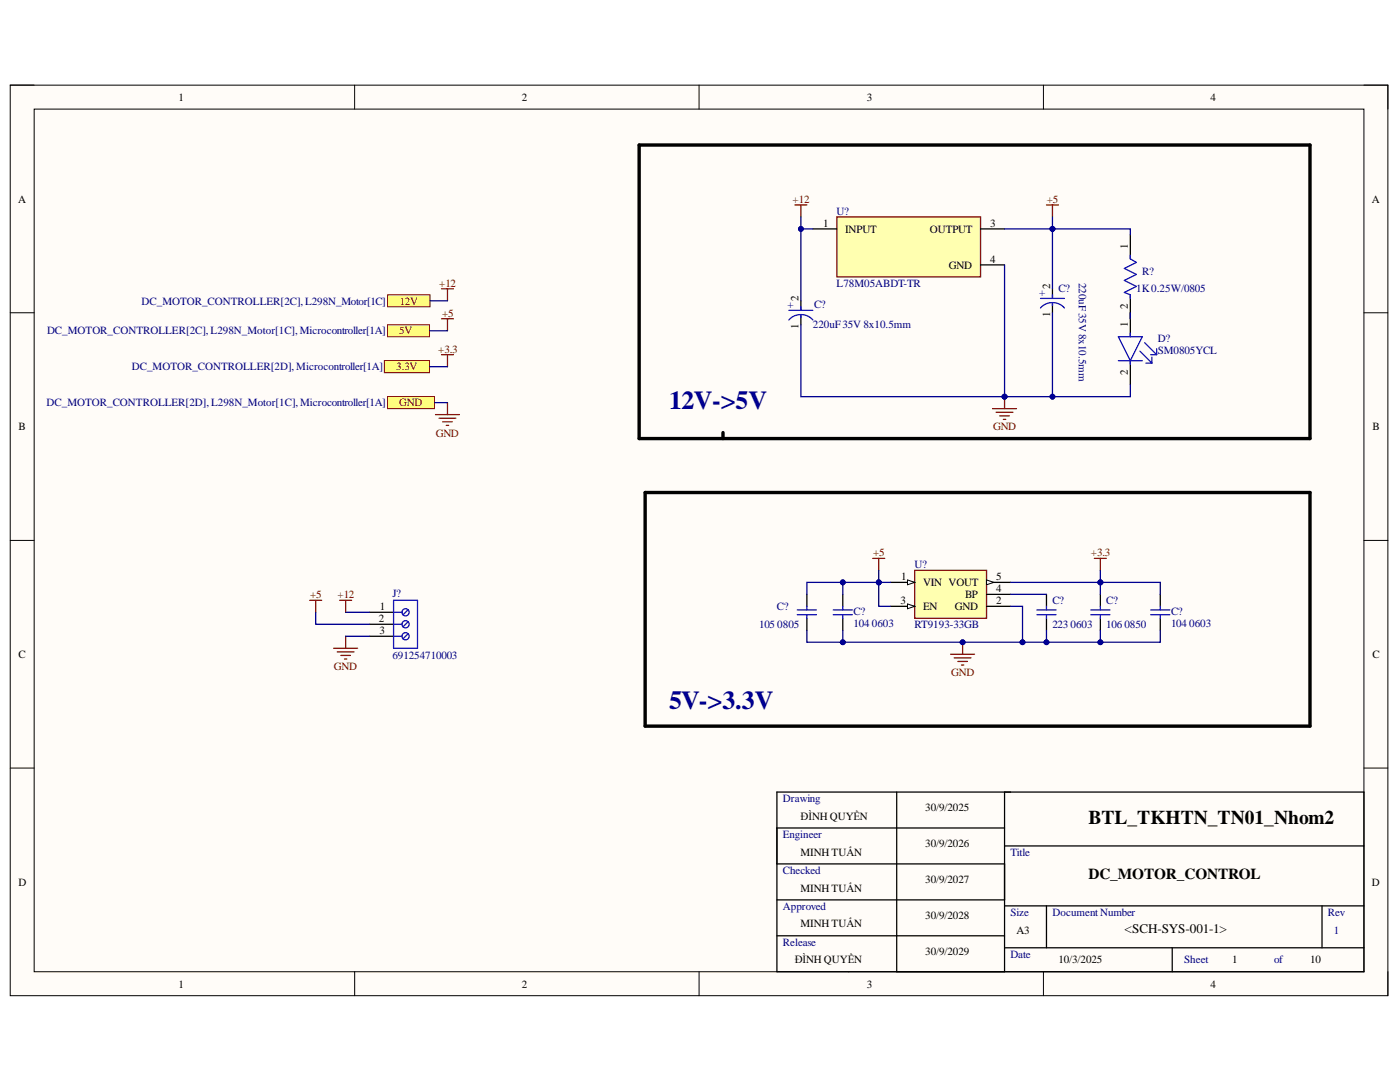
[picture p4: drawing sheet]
<svg xmlns="http://www.w3.org/2000/svg" width="279mm" height="216mm" viewBox="0 0 279 216" stroke-linecap="round" stroke-linejoin="round" font-family="sans-serif">
<path d="M2 17h275v181.7h-275z" fill-rule="evenodd" fill="#fffcf8"/>
<path d="M2 17h275v181.7h-275z" fill="none" stroke="#000" stroke-width=".2"/>
<path d="M6.8 21.8h265.4v172.1h-265.4z" fill-rule="evenodd" fill="#fffcf8"/>
<g fill="none" stroke="#000" stroke-width=".2">
<path d="M2 17h4.8M70.8 17v4.8M139.5 17v4.8M208.2 17v4.8M272.2 17h4.8v4.8M6.8 21.8h265.4v172.1h-265.4zM2 62.4h4.8M272.2 62.4h4.8M2 107.8h4.8M272.2 107.8h4.8M2 153.3h4.8M272.2 153.3h4.8"/>
<path d="M70.8 193.9v4.8M139.5 193.9v4.8M208.2 193.9v4.8M277 193.9v4.8"/>
</g>
<path d="M167 43.3h28.7v11.9h-28.7z" fill-rule="evenodd" fill="#ffffb0"/>
<path d="M158.6 40.9h2.4M159.8 40.9v2.4M167 43.3h28.7v11.9h-28.7zM200.5 79.1v2.4M198.1 81.5h4.8M198.8 82.3h3.4M199.5 83h1.9M200.2 83.7h.5" fill="none" stroke="#800000" stroke-width=".25"/>
<path d="M162.2 45.7h4.8M195.7 45.7h4.8M195.7 52.9h4.8" fill="none" stroke="#000" stroke-width=".25"/>
<circle cx="200.5" cy="79.1" r=".48" fill="#000080"/>
<circle cx="200.5" cy="79.1" r=".48" fill="none" stroke="#000080" stroke-width=".2"/>
<path d="M210 57.6v1.9M225.6 46.9v4.7M159.8 60v1.9M159.8 62.9v1.9M210 60.5v1.9M225.6 62.4v4.8M225.6 72v4.8M73.8 122.2h4.7M73.8 124.6h4.7M73.8 127h4.7" fill="none" stroke="#000" stroke-width=".25"/>
<g fill="none" stroke="#00f" stroke-width=".25">
<path d="M207.6 59.5h4.8M210 58.8v.7M225.6 50.9v.7l1.2 .8-2.4 1.2 2.4 1.2-2.4 1.2 2.4 1.2M157.4 63.8a3.2 3.2 0 0 1 4.8 0M157.4 61.9h4.8M159.8 61.2v.7M159.8 62.9v.5M207.6 61.5a3.2 3.2 0 0 1 4.8 0M210 60.5v.5M223.2 67.2h4.8l-2.4 4.8zM223.2 72h4.8M225.6 66.5v.7"/>
<path d="M225.6 72v.7M227.5 70.1l2.4 2.4M228.4 68.4l2.4 2.4M228.7 72.5h1.2M229.6 70.8h1.2M229.9 71.3v1.2M230.8 69.6v1.2M78.5 119.8h4.8v9.6h-4.8zM78.5 122.2h1.7M78.5 124.6h1.7M78.5 127h1.7M81.4 121.7l-1 1"/>
<path d="M81.4 124.1l-1 1M81.4 126.5l-1 1"/>
<circle cx="80.9" cy="124.6" r=".72"/>
<circle cx="80.9" cy="127" r=".72"/>
<circle cx="80.9" cy="122.2" r=".72"/>
</g>
<path d="M208.8 40.9h2.4M210 40.9v2.4" fill="none" stroke="#800000" stroke-width=".25"/>
<path d="M77.3 58.8h8.5v2.4h-8.5z" fill-rule="evenodd" fill="#ffff80"/>
<path d="M77.3 58.8h8.5v2.4h-8.5z" fill="none" stroke="#800000" stroke-width=".2"/>
<path d="M77.3 64.8h8.4v2.4h-8.4z" fill-rule="evenodd" fill="#ffff80"/>
<path d="M77.3 64.8h8.4v2.4h-8.4z" fill="none" stroke="#800000" stroke-width=".2"/>
<path d="M77.3 79.1h9.4v2.4h-9.4z" fill-rule="evenodd" fill="#ffff80"/>
<path d="M77.3 79.1h9.4v2.4h-9.4z" fill="none" stroke="#800000" stroke-width=".2"/>
<g fill="none" stroke="#800000" stroke-width=".25">
<path d="M88.1 57.6h2.4M89.3 57.6v2.4M88.1 63.6h2.4M89.3 63.6v2.4M86.9 82.7h4.8M87.6 83.4h3.4M88.3 84.2h2M89.1 84.9h.4M89.3 80.3v2.4M61.8 119.8h2.4M63 119.8v2.4M67.8 119.8h2.4"/>
<path d="M69 119.8v2.4M66.6 129.4h4.8M67.3 130.1h3.4M68 130.8h1.9M68.7 131.5h.5M69 127v2.4"/>
</g>
<path d="M76.7 72h9v2.4h-9z" fill-rule="evenodd" fill="#ffff80"/>
<path d="M76.7 72h9v2.4h-9z" fill="none" stroke="#800000" stroke-width=".2"/>
<path d="M88.1 70.8h2.4M89.3 70.8v2.4" fill="none" stroke="#800000" stroke-width=".25"/>
<path d="M182.5 113.8h14.4v9.6h-14.4z" fill-rule="evenodd" fill="#ffffb0"/>
<path d="M182.5 113.8h14.4v9.6h-14.4z" fill="none" stroke="#800000" stroke-width=".25"/>
<path d="M177.8 116.2h4.7" fill="none" stroke="#000" stroke-width=".25"/>
<path d="M181.1 115.7l1.4 .5-1.4 .5z" fill="#f8fcff"/>
<path d="M181.1 115.7l1.4 .5-1.4 .5z" fill="none" stroke="#000" stroke-width=".2"/>
<path d="M177.8 121h4.7" fill="none" stroke="#000" stroke-width=".25"/>
<path d="M181.1 120.5l1.4 .5-1.4 .5z" fill="#f8fcff"/>
<path d="M181.1 120.5l1.4 .5-1.4 .5z" fill="none" stroke="#000" stroke-width=".2"/>
<path d="M196.9 116.2h4.8" fill="none" stroke="#000" stroke-width=".25"/>
<path d="M196.9 115.7l1.4 .5-1.4 .5z" fill="#f8fcff"/>
<path d="M196.9 115.7l1.4 .5-1.4 .5z" fill="none" stroke="#000" stroke-width=".2"/>
<path d="M196.9 118.6h4.8M196.9 121h4.8" fill="none" stroke="#000" stroke-width=".25"/>
<path d="M174.2 111.4h2.4M175.4 111.4v2.4M189.7 130.5h4.8M190.4 131.3h3.4M191.2 132h1.9M191.9 132.7h.5M192.1 128.2v2.3" fill="none" stroke="#800000" stroke-width=".25"/>
<circle cx="192.1" cy="128.2" r=".48" fill="#000080"/>
<circle cx="192.1" cy="128.2" r=".48" fill="none" stroke="#000080" stroke-width=".2"/>
<g fill="none" stroke="#000" stroke-width=".25">
<path d="M161 118.6v2.4M168.2 118.6v2.4M208.8 118.6v2.4M219.6 118.6v2.4M231.6 118.6v2.4M161 123.4v2.4M168.2 123.4v2.4M208.8 123.4v2.4M219.6 123.4v2.4M231.6 123.4v2.4M155 158h117.2v35.9h-117.2zM179 158v35.9"/>
<path d="M200.5 158v35.9M155 179.6h45.5M155 172.4h45.5M155 165.2h45.5M200.5 168.8h71.7M155 186.7h45.5M200.5 189.1h71.7M200.5 180.8h71.7M208.8 180.8v8.3M233.9 189.1v4.8M263.8 180.8v8.3"/>
</g>
<g fill="none" stroke="#00f" stroke-width=".25">
<path d="M159.1 121.7h3.8M159.1 122.7h3.8M161 121v.7M161 122.7v.7M166.3 121.7h3.8M166.3 122.7h3.8M168.2 121v.7M168.2 122.7v.7M206.9 121.7h3.9M206.9 122.7h3.9M208.8 121v.7M208.8 122.7v.7"/>
<path d="M217.7 121.7h3.8M217.7 122.7h3.8M219.6 121v.7M219.6 122.7v.7M229.6 121.7h3.9M229.6 122.7h3.9M231.6 121v.7M231.6 122.7v.7"/>
</g>
<path d="M218.4 111.4h2.4M219.6 111.4v2.4" fill="none" stroke="#800000" stroke-width=".25"/>
<path d="M127.6 28.9h133.8v58.6h-133.8zM128.8 98.3h132.6v46.6h-132.6zM144.3 86.3v1.2" fill="none" stroke="#000" stroke-width=".68"/>
<path d="M159.8 43.3v2.4h2.4" fill="none" stroke="#000080" stroke-width=".25"/>
<circle cx="159.8" cy="45.7" r=".48" fill="#000080"/>
<circle cx="159.8" cy="45.7" r=".48" fill="none" stroke="#000080" stroke-width=".2"/>
<path d="M210 43.3v2.4h-9.5" fill="none" stroke="#000080" stroke-width=".25"/>
<circle cx="210" cy="45.7" r=".48" fill="#000080"/>
<circle cx="210" cy="45.7" r=".48" fill="none" stroke="#000080" stroke-width=".2"/>
<path d="M159.8 45.7v14.3" fill="none" stroke="#000080" stroke-width=".25"/>
<circle cx="159.8" cy="45.7" r=".48" fill="#000080"/>
<circle cx="159.8" cy="45.7" r=".48" fill="none" stroke="#000080" stroke-width=".2"/>
<path d="M210 45.7v11.9" fill="none" stroke="#000080" stroke-width=".25"/>
<circle cx="210" cy="45.7" r=".48" fill="#000080"/>
<circle cx="210" cy="45.7" r=".48" fill="none" stroke="#000080" stroke-width=".2"/>
<path d="M210 62.4v16.7h-50.2v-14.3" fill="none" stroke="#000080" stroke-width=".25"/>
<circle cx="200.5" cy="79.1" r=".48" fill="#000080"/>
<circle cx="200.5" cy="79.1" r=".48" fill="none" stroke="#000080" stroke-width=".2"/>
<circle cx="210" cy="79.1" r=".48" fill="#000080"/>
<circle cx="210" cy="79.1" r=".48" fill="none" stroke="#000080" stroke-width=".2"/>
<path d="M225.6 76.8v2.3h-15.6" fill="none" stroke="#000080" stroke-width=".25"/>
<circle cx="210" cy="79.1" r=".48" fill="#000080"/>
<circle cx="210" cy="79.1" r=".48" fill="none" stroke="#000080" stroke-width=".2"/>
<path d="M210 45.7h15.6v1.2" fill="none" stroke="#000080" stroke-width=".25"/>
<circle cx="210" cy="45.7" r=".48" fill="#000080"/>
<circle cx="210" cy="45.7" r=".48" fill="none" stroke="#000080" stroke-width=".2"/>
<path d="M200.5 52.9v26.2" fill="none" stroke="#000080" stroke-width=".25"/>
<circle cx="200.5" cy="79.1" r=".48" fill="#000080"/>
<circle cx="200.5" cy="79.1" r=".48" fill="none" stroke="#000080" stroke-width=".2"/>
<path d="M85.7 66h3.6M85.7 73.2h3.6M85.8 60h3.5M86.7 80.3h2.6M63 122.2v2.4h10.8M69 127h4.8M69 122.2h4.8M161 125.8v2.4h7.2v-2.4" fill="none" stroke="#000080" stroke-width=".25"/>
<circle cx="168.2" cy="128.2" r=".48" fill="#000080"/>
<circle cx="168.2" cy="128.2" r=".48" fill="none" stroke="#000080" stroke-width=".2"/>
<path d="M201.7 118.6h7.1M208.8 125.8v2.4" fill="none" stroke="#000080" stroke-width=".25"/>
<circle cx="208.8" cy="128.2" r=".48" fill="#000080"/>
<circle cx="208.8" cy="128.2" r=".48" fill="none" stroke="#000080" stroke-width=".2"/>
<path d="M175.4 116.2h2.4" fill="none" stroke="#000080" stroke-width=".25"/>
<circle cx="175.4" cy="116.2" r=".48" fill="#000080"/>
<circle cx="175.4" cy="116.2" r=".48" fill="none" stroke="#000080" stroke-width=".2"/>
<path d="M175.4 113.8v7.2h2.4" fill="none" stroke="#000080" stroke-width=".25"/>
<circle cx="175.4" cy="116.2" r=".48" fill="#000080"/>
<circle cx="175.4" cy="116.2" r=".48" fill="none" stroke="#000080" stroke-width=".2"/>
<path d="M175.4 116.2h-14.4v2.4" fill="none" stroke="#000080" stroke-width=".25"/>
<circle cx="175.4" cy="116.2" r=".48" fill="#000080"/>
<circle cx="175.4" cy="116.2" r=".48" fill="none" stroke="#000080" stroke-width=".2"/>
<circle cx="168.2" cy="116.2" r=".48" fill="#000080"/>
<circle cx="168.2" cy="116.2" r=".48" fill="none" stroke="#000080" stroke-width=".2"/>
<path d="M168.2 116.2v2.4" fill="none" stroke="#000080" stroke-width=".25"/>
<circle cx="168.2" cy="116.2" r=".48" fill="#000080"/>
<circle cx="168.2" cy="116.2" r=".48" fill="none" stroke="#000080" stroke-width=".2"/>
<path d="M219.6 125.8v2.4" fill="none" stroke="#000080" stroke-width=".25"/>
<circle cx="219.6" cy="128.2" r=".48" fill="#000080"/>
<circle cx="219.6" cy="128.2" r=".48" fill="none" stroke="#000080" stroke-width=".2"/>
<path d="M219.6 116.2v2.4" fill="none" stroke="#000080" stroke-width=".25"/>
<circle cx="219.6" cy="116.2" r=".48" fill="#000080"/>
<circle cx="219.6" cy="116.2" r=".48" fill="none" stroke="#000080" stroke-width=".2"/>
<path d="M201.7 116.2h17.9" fill="none" stroke="#000080" stroke-width=".25"/>
<circle cx="219.6" cy="116.2" r=".48" fill="#000080"/>
<circle cx="219.6" cy="116.2" r=".48" fill="none" stroke="#000080" stroke-width=".2"/>
<path d="M219.6 113.8v2.4h12v2.4" fill="none" stroke="#000080" stroke-width=".25"/>
<circle cx="219.6" cy="116.2" r=".48" fill="#000080"/>
<circle cx="219.6" cy="116.2" r=".48" fill="none" stroke="#000080" stroke-width=".2"/>
<path d="M168.2 128.2h35.9" fill="none" stroke="#000080" stroke-width=".25"/>
<circle cx="168.2" cy="128.2" r=".48" fill="#000080"/>
<circle cx="168.2" cy="128.2" r=".48" fill="none" stroke="#000080" stroke-width=".2"/>
<circle cx="192.1" cy="128.2" r=".48" fill="#000080"/>
<circle cx="192.1" cy="128.2" r=".48" fill="none" stroke="#000080" stroke-width=".2"/>
<circle cx="204.1" cy="128.2" r=".48" fill="#000080"/>
<circle cx="204.1" cy="128.2" r=".48" fill="none" stroke="#000080" stroke-width=".2"/>
<path d="M201.7 121h2.4v7.2h27.5v-2.4" fill="none" stroke="#000080" stroke-width=".25"/>
<circle cx="204.1" cy="128.2" r=".48" fill="#000080"/>
<circle cx="204.1" cy="128.2" r=".48" fill="none" stroke="#000080" stroke-width=".2"/>
<circle cx="208.8" cy="128.2" r=".48" fill="#000080"/>
<circle cx="208.8" cy="128.2" r=".48" fill="none" stroke="#000080" stroke-width=".2"/>
<circle cx="219.6" cy="128.2" r=".48" fill="#000080"/>
<circle cx="219.6" cy="128.2" r=".48" fill="none" stroke="#000080" stroke-width=".2"/>
<text font-size="5.6" fill="#000080" x="225.1" y="62.1">PIR?02</text>
<g font-size="5.2" fill="#000080">
<text x="133.6" y="81.6">12V-&gt;5V</text>
<text x="133.6" y="141.4">5V-&gt;3.3V</text>
</g>
<text font-size="3.9" x="217.2" y="164.4">BTL_TKHTN_TN01_Nhom2</text>
<text font-size="3" x="217.2" y="175.3">DC_MOTOR_CONTROL</text>
<text font-size="2.6" x="224.4" y="186.2">&lt;SCH-SYS-001-1&gt;</text>
<g font-size="2.2">
<text x="35.6" y="20.1">1</text>
<text x="104.1" y="20.1">2</text>
<text x="173" y="20.1">3</text>
<text x="241.6" y="20.1">4</text>
<text x="3.6" y="40.4">A</text>
<text x="273.8" y="40.4">A</text>
<text x="164.3" y="45.2">1</text>
<text x="168.7" y="46.4">INPUT</text>
<text x="185.6" y="46.4">OUTPUT</text>
<text x="197.6" y="45.2">3</text>
<text x="189.4" y="53.6">GND</text>
<text x="197.6" y="52.4">4</text>
<text x="225.1" y="49.7" transform="rotate(-90 225.1 49.7)">1</text>
<text x="209.6" y="57.6" transform="rotate(-90 209.6 57.6)">2</text>
<text x="159.4" y="65.6" transform="rotate(-90 159.4 65.6)">1</text>
<text x="159.4" y="60" transform="rotate(-90 159.4 60)">2</text>
<text x="209.6" y="63.3" transform="rotate(-90 209.6 63.3)">1</text>
<text x="225.1" y="65.3" transform="rotate(-90 225.1 65.3)">1</text>
<text x="225.1" y="61.7" transform="rotate(-90 225.1 61.7)">2</text>
<text x="225.1" y="74.8" transform="rotate(-90 225.1 74.8)">2</text>
<text x="3.7" y="85.8">B</text>
<text x="273.9" y="85.8">B</text>
<text x="179.8" y="115.8">1</text>
<text x="184.2" y="117">VIN VOUT</text>
<text x="192.6" y="119.3">BP</text>
<text x="198.8" y="115.8">5</text>
<text x="198.8" y="118.2">4</text>
<text x="75.6" y="124.2">2</text>
<text x="75.8" y="121.7">1</text>
<text x="179.7" y="120.5">3</text>
<text x="184.2" y="121.7">EN</text>
<text x="190.6" y="121.7">GND</text>
<text x="198.8" y="120.5">2</text>
<text x="3.7" y="131.3">C</text>
<text x="75.7" y="126.5">3</text>
<text x="273.9" y="131.3">C</text>
<text x="184.7" y="161.9">30/9/2025</text>
<text x="159.8" y="163.6">ĐÌNH QUYỀN</text>
<text x="159.8" y="170.8">MINH TUẤN</text>
<text x="184.7" y="169.1">30/9/2026</text>
<text x="3.7" y="176.8">D</text>
<text x="159.8" y="178">MINH TUẤN</text>
<text x="184.7" y="176.3">30/9/2027</text>
<text x="273.8" y="176.8">D</text>
<text x="159.8" y="185.1">MINH TUẤN</text>
<text x="184.7" y="183.5">30/9/2028</text>
<text x="184.7" y="190.6">30/9/2029</text>
<text x="202.8" y="186.3">A3</text>
<text x="35.6" y="197.1">1</text>
<text x="104.1" y="197.1">2</text>
<text x="158.6" y="192.2">ĐÌNH QUYỀN</text>
<text x="173" y="197.1">3</text>
<text x="211.2" y="192.2">10/3/2025</text>
<text x="241.6" y="197.1">4</text>
<text x="245.9" y="192.2">1</text>
<text x="261.5" y="192.2">10</text>
</g>
<g font-size="2.2" fill="#800000">
<text x="158.2" y="40.4">+12</text>
<text x="208.9" y="40.4">+5</text>
<text x="87.6" y="57.2">+12</text>
<text x="79.8" y="60.8">12V</text>
<text x="88.2" y="63.2">+5</text>
<text x="79.7" y="66.7">5V</text>
<text x="87.5" y="70.4">+3.3</text>
<text x="79.1" y="73.9">3.3V</text>
<text x="79.7" y="81.1">GND</text>
<text x="87" y="87.1">GND</text>
<text x="198.2" y="85.8">GND</text>
<text x="174.2" y="111">+5</text>
<text x="217.7" y="111">+3.3</text>
<text x="61.9" y="119.3">+5</text>
<text x="67.3" y="119.3">+12</text>
<text x="66.7" y="133.7">GND</text>
<text x="189.8" y="134.9">GND</text>
</g>
<g font-size="2.2" fill="#000080">
<text x="167" y="42.9">U?</text>
<text x="167" y="57.2">L78M05ABDT-TR</text>
<text x="207.4" y="59.1">+</text>
<text x="211.2" y="58.4">C?</text>
<text x="215.3" y="56.4" transform="rotate(90 215.3 56.4)">220uF 35V8x10.5mm</text>
<text x="226.8" y="58.4">1K0.25W/0805</text>
<text x="228" y="54.8">R?</text>
<text x="28.3" y="60.8">DC_MOTOR_CONTROLLER[2C], L298N_Motor[1C]</text>
<text x="157.2" y="61.5">+</text>
<text x="162.2" y="65.5">220uF35V 8x10.5mm</text>
<text x="162.5" y="61.5">C?</text>
<text x="9.4" y="66.7">DC_MOTOR_CONTROLLER[2C], L298N_Motor[1C], Microcontroller[1A]</text>
<text x="231.1" y="68.2">D?</text>
<text x="231.1" y="70.6">SM0805YCL</text>
<text x="26.3" y="73.9">DC_MOTOR_CONTROLLER[2D], Microcontroller[1A]</text>
<text x="9.3" y="81.1">DC_MOTOR_CONTROLLER[2D], L298N_Motor[1C], Microcontroller[1A]</text>
<text x="182.5" y="113.4">U?</text>
<text x="78.3" y="119.1">J?</text>
<text x="151.5" y="125.3">105 0805</text>
<text x="155" y="121.7">C?</text>
<text x="170.4" y="122.7">C?</text>
<text x="170.4" y="125.1">104 0603</text>
<text x="182.5" y="125.3">RT9193-33GB</text>
<text x="210" y="120.5">C?</text>
<text x="210" y="125.3">223 0603</text>
<text x="220.8" y="120.5">C?</text>
<text x="220.8" y="125.3">106 0850</text>
<text x="233.7" y="122.7">C?</text>
<text x="233.7" y="125.1">104 0603</text>
<text x="78.3" y="131.5">691254710003</text>
<text x="156.2" y="160">Drawing</text>
<text x="156.2" y="167.1">Engineer</text>
<text x="201.7" y="170.8">Title</text>
<text x="156.2" y="174.3">Checked</text>
<text x="156.2" y="181.5">Approved</text>
<text x="201.7" y="182.7">Size</text>
<text x="210" y="182.7">Document Number</text>
<text x="265" y="182.7">Rev</text>
<text x="156.2" y="188.7">Release</text>
<text x="201.7" y="191.1">Date</text>
<text x="266.2" y="186.3">1</text>
<text x="236.3" y="192.2">Sheet</text>
<text x="254.3" y="192.2">of</text>
</g>
</svg>
